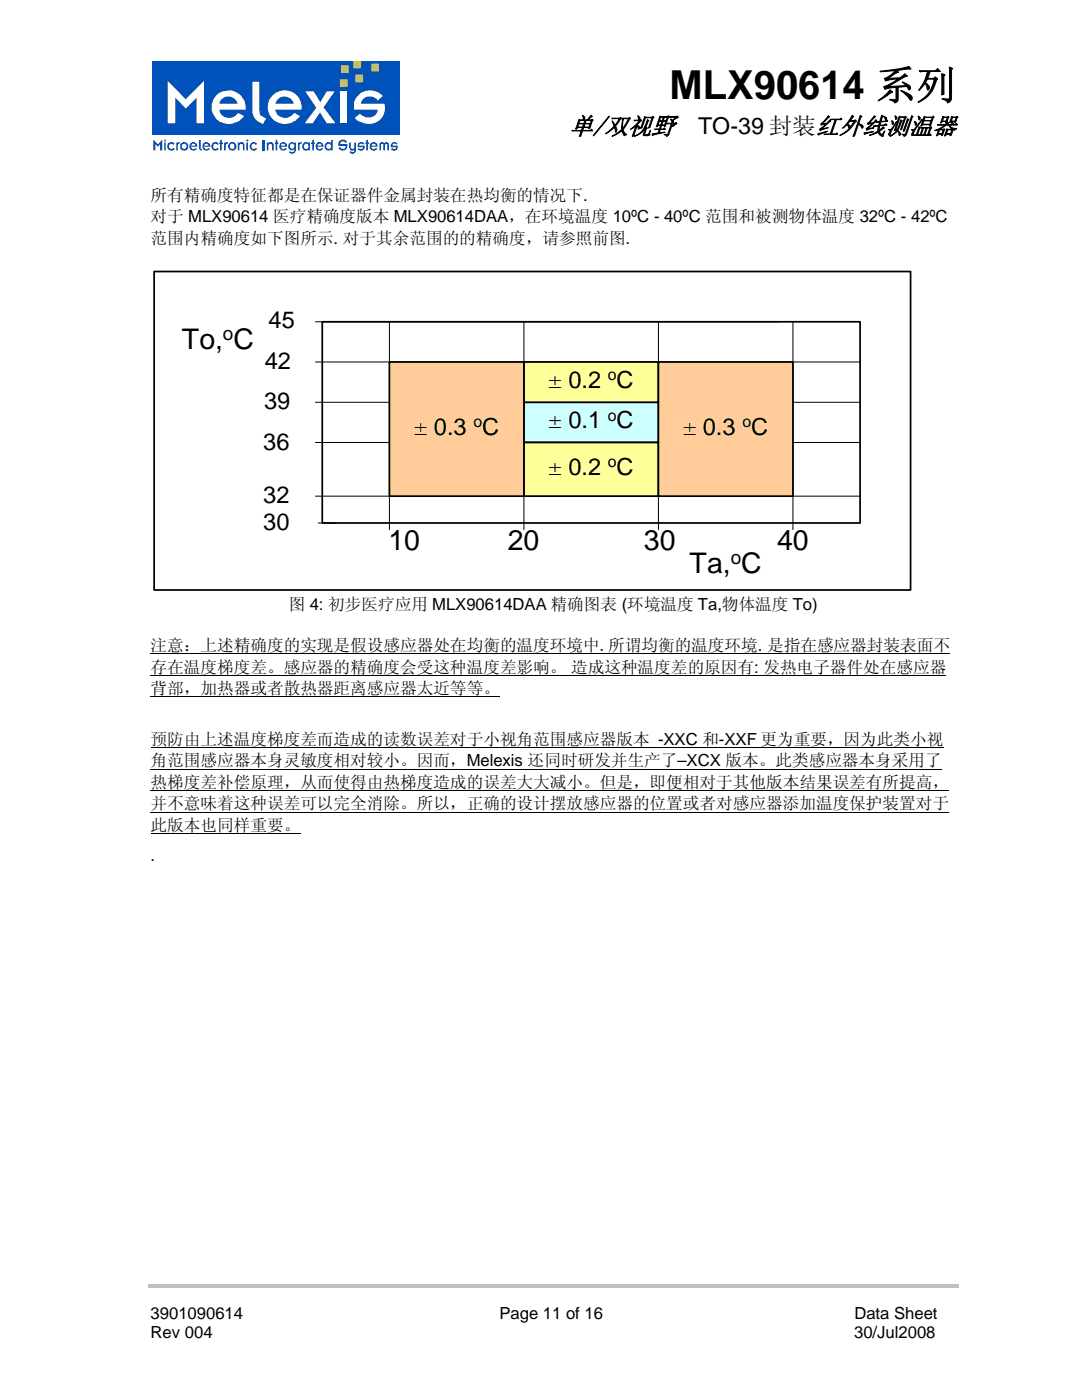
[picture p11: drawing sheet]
<svg xmlns="http://www.w3.org/2000/svg" width="216mm" height="279mm" viewBox="0 0 216 279" stroke-linecap="round" stroke-linejoin="round" font-family="sans-serif">
<path d="M29.5 256.3h161.8v.7h-161.8z" fill="#c0c0c0"/>
<g fill="#fff">
<path d="M34 16.3l3.5 3.7 3.6-3.7v8.2h-1.5v-4.9l-2.1 2.1-2-2.1v4.9h-1.5z" fill-rule="evenodd"/>
<path d="M43.4 19.2a3.3 3.3 0 0 1 3.9-.7 3.3 3.3 0 0 1 1.9 3.4h-5.2a2.05 2.05 0 0 0 1.6 1.6 2.05 2.05 0 0 0 2.2-.9l1.1 .6a3.5 3.5 0 0 1-6.1-.6 3.1 3.1 0 0 1 .6-3.4zM44.6 19.7l-.6 1.1h3.7a1.91 1.91 0 0 0-3.1-1.1z" fill-rule="evenodd"/>
<path d="M50.5 16.5h1.4v5.6a1.51 1.51 0 0 0 1.3 1.5l-.6 1.2-.5-.3a2.44 2.44 0 0 1-1.6-2.2z" fill-rule="evenodd"/>
<path d="M54.2 19.4a3.4 3.4 0 0 1 3.9-1 3.4 3.4 0 0 1 2.1 3.5h-5.2a2.05 2.05 0 0 0 1.6 1.6 2.05 2.05 0 0 0 2.1-.9l1.2 .6a3.6 3.6 0 0 1-6.2-.5 3.3 3.3 0 0 1 .5-3.3zM55.7 19.7l-.5 .5-.2 .6h3.6a1.91 1.91 0 0 0-2.9-1.1z" fill-rule="evenodd"/>
<path d="M60.8 18.3h1.7l1.3 2.1 1.3-2.1h1.5l-2.1 3.1 2.2 3.1h-1.7l-1.2-2.1-1.5 2.1h-1.5l2.2-3z" fill-rule="evenodd"/>
<path d="M71.2 19.1a3.5 3.5 0 0 1 4.8 .2l-.9 .8a1.93 1.93 0 0 0-3.2 .1l-.2 .6h4.6a3.2 3.2 0 0 1-1.1 3.4 3.2 3.2 0 0 1-3.6 .1l-1.1-.7 1.1-.9a2.01 2.01 0 0 0 3.4-.4v-.3h-4.6a3.1 3.1 0 0 1 .8-2.9z" fill-rule="evenodd"/>
</g>
<path d="M67.7 18.3h1.4v6.2h-1.4z" fill="#fff"/>
<path d="M30.4 12.2h49.3v14.7h-49.3z" fill="#0052ba"/>
<g fill="#fff">
<path d="M33.5 16.2l3.6 3.6 3.6-3.6v8.4h-1.5v-5.1l-2.1 2.2-2.1-2.2v5.1h-1.5z" fill-rule="evenodd"/>
<path d="M43.2 19a3.4 3.4 0 0 1 3.9-.6 3.4 3.4 0 0 1 1.9 3.5h-5.2a2.01 2.01 0 0 0 1.6 1.6 2.01 2.01 0 0 0 2.1-1l1.2 .7a3.6 3.6 0 0 1-6-.1 3.3 3.3 0 0 1 .5-4.1zM44.2 19.8l-.4 .9h3.6a1.97 1.97 0 0 0-3.2-.9z" fill-rule="evenodd"/>
<path d="M50.4 16.3h1.3l.1 6.4 .2 .4 1.1 .5-.6 1.2-.5-.3a2.48 2.48 0 0 1-1.6-2.2z" fill-rule="evenodd"/>
<path d="M54.1 19.4a3.4 3.4 0 0 1 4-1.1 3.4 3.4 0 0 1 2.1 3.6h-5.3a2.07 2.07 0 0 0 1.7 1.6 2.07 2.07 0 0 0 2.1-1l1.2 .7a3.5 3.5 0 0 1-4.2 1.3 3.5 3.5 0 0 1-2.2-3.7l.1-.7zM55.4 19.8l-.5 .9h3.7a1.89 1.89 0 0 0-3.2-.9z" fill-rule="evenodd"/>
<path d="M60.9 18.2h1.7l1.3 2.2 1.3-2.2h1.6l-2.2 3.2 2.4 3.2h-1.8l-1.4-2.2-1.4 2.2h-1.6l2.3-3.1z" fill-rule="evenodd"/>
<path d="M71.9 18.6a3.4 3.4 0 0 1 4.4 .6l-.9 .9a1.95 1.95 0 0 0-3.3 .3v.3h4.7a3.3 3.3 0 0 1-1.3 3.5 3.3 3.3 0 0 1-3.6 .1l-.7-.3-.4-.4 1-.9a2.14 2.14 0 0 0 3.3-.1l.3-.7h-4.7a2.96 2.96 0 0 1 1.2-3.3z" fill-rule="evenodd"/>
</g>
<path d="M67.9 18.2h1.4v6.4h-1.4z" fill="#fff"/>
<path d="M67.9 15.9h1.4v1.4h-1.4z" fill="#fad716"/>
<path d="M67.9 15.9h1.4v1.4h-1.4z" fill="none" stroke="#fad716" stroke-width=".2"/>
<path d="M68.1 13.1h1.4v1.4h-1.4z" fill="#fad716"/>
<path d="M68.1 13.1h1.4v1.4h-1.4z" fill="none" stroke="#fad716" stroke-width=".2"/>
<path d="M71 15h1.4v1.3h-1.4z" fill="#fad716"/>
<path d="M71 15h1.4v1.3h-1.4z" fill="none" stroke="#fad716" stroke-width=".2"/>
<path d="M74.2 12.8h1.3v1.4h-1.3z" fill="#fad716"/>
<path d="M74.2 12.8h1.3v1.4h-1.3z" fill="none" stroke="#fad716" stroke-width=".2"/>
<path d="M70.6 12.2h1.4v1.3h-1.4z" fill="#fad716"/>
<path d="M70.6 12.2h1.4v1.3h-1.4z" fill="none" stroke="#fad716" stroke-width=".2"/>
<g fill="#0052ba">
<path d="M30.6 27.9l.9 .9 .9-.9v2.1h-.4v-1.3l-.5 .6-.5-.6v1.3h-.4z" fill-rule="evenodd"/>
<path d="M32.8 28.4h.3v1.6h-.3zM32.9 27.9h.2l-.1 .4-.2-.1z" fill-rule="evenodd"/>
<path d="M33.6 28.6a.76 .76 0 0 1 1.2 .1l-.4 .1a.4 .4 0 0 0-.4-.1 .4 .4 0 0 0-.3 .3v.4a.46 .46 0 0 0 .4 .4 .46 .46 0 0 0 .5-.3l.2 .2-.1 .2a.82 .82 0 0 1-1.3-.4v-.6z" fill-rule="evenodd"/>
<path d="M35.2 28.4h.3v.2l.1-.3h.3l-.1 .4h-.1l-.2 .1v1.2h-.3z" fill-rule="evenodd"/>
<path d="M35.9 29.2a.86 .86 0 0 1 1.7 0 .86 .86 0 0 1-1.7 0zM36.3 28.9v.5l.1 .2a.55 .55 0 0 0 .8-.2l-.1-.5a.46 .46 0 0 0-.8 0z" fill-rule="evenodd"/>
<path d="M38 28.6a.83 .83 0 0 1 .9-.1 .83 .83 0 0 1 .5 .8h-1.3a.51 .51 0 0 0 .4 .4 .51 .51 0 0 0 .5-.2l.3 .2a.86 .86 0 0 1-1.3 .2 .86 .86 0 0 1 0-1.3zM38.3 28.7l-.2 .4h.9a.45 .45 0 0 0-.7-.4z" fill-rule="evenodd"/>
<path d="M39.7 27.9h.3v1.7l.3 .2-.1 .3-.5-.5z" fill-rule="evenodd"/>
<path d="M40.6 28.6a.88 .88 0 0 1 .9-.1 .88 .88 0 0 1 .5 .8h-1.3a.48 .48 0 0 0 .4 .5 .48 .48 0 0 0 .5-.3l.3 .2-.2 .2a.84 .84 0 0 1-1.3-.4v-.6zM40.9 28.7l-.2 .4h.9a.45 .45 0 0 0-.7-.4z" fill-rule="evenodd"/>
<path d="M42.4 28.6l.1-.1a.88 .88 0 0 1 1.2 .2l-.3 .2a.49 .49 0 0 0-.8 0 .49 .49 0 0 0 .1 .7 .42 .42 0 0 0 .7-.1l.3 .2a.86 .86 0 0 1-1.3 .1 .86 .86 0 0 1 0-1.2z" fill-rule="evenodd"/>
<path d="M43.9 27.9h.3v.5h.3v.3h-.3v1.3h-.3v-1.3h-.1v-.3h.1z" fill-rule="evenodd"/>
<path d="M44.7 28.4h.3v.2l.2-.3 .3 .1-.1 .3h-.1l-.3 .1v1.2h-.3z" fill-rule="evenodd"/>
<path d="M45.5 29.2a.85 .85 0 0 1 1.7 0 .85 .85 0 0 1-1.7 0zM45.9 28.9v.2a.45 .45 0 0 0 .3 .6 .45 .45 0 0 0 .6-.3v-.4a.47 .47 0 0 0-.4-.4 .47 .47 0 0 0-.5 .3z" fill-rule="evenodd"/>
<path d="M47.4 28.4l.4 .1a.57 .57 0 0 1 1 .2v1.3h-.3v-1.2a.4 .4 0 0 0-.4-.1 .4 .4 0 0 0-.3 .3v1h-.4z" fill-rule="evenodd"/>
<path d="M49.2 28.4h.3v1.6h-.3zM49.3 27.9h.3l-.2 .4-.2-.2z" fill-rule="evenodd"/>
<path d="M50.1 28.6l.4-.3h.3l.5 .4-.3 .2a.5 .5 0 0 0-.7 0 .5 .5 0 0 0 0 .7 .5 .5 0 0 0 .7-.1l.3 .2a.86 .86 0 0 1-1.2 .2 .86 .86 0 0 1 0-1.3z" fill-rule="evenodd"/>
</g>
<path d="M52.7 27.9v2.1" fill="none" stroke="#0052ba" stroke-width=".4"/>
<g fill="#0052ba">
<path d="M53.2 28.4l.4 .1a.57 .57 0 0 1 1 .2v1.3h-.3v-1.1a.43 .43 0 0 0-.7 .1v1h-.4z" fill-rule="evenodd"/>
<path d="M55 27.9h.3v.5h.2v.3h-.2v1.3h-.3v-1.3h-.2z" fill-rule="evenodd"/>
<path d="M55.9 28.6a.81 .81 0 0 1 1-.2 .81 .81 0 0 1 .4 .9h-1.2l.1 .3a.47 .47 0 0 0 .8-.1l.2 .2a.86 .86 0 0 1-1.2 .1 .86 .86 0 0 1-.1-1.2zM56.3 28.7l-.2 .4h.8l-.2-.4z" fill-rule="evenodd"/>
<path d="M57.6 28.7a.7 .7 0 0 1 1.1-.1v-.2h.4v1.5a.78 .78 0 0 1-.6 .8 .78 .78 0 0 1-.9-.4l.3-.1 .1 .1h.5l.2-.2v-.3a.69 .69 0 0 1-1.1-.3zM58 28.7l-.1 .3v.5a.43 .43 0 0 0 .5 .2 .43 .43 0 0 0 .3-.3l-.1-.7z" fill-rule="evenodd"/>
<path d="M59.5 28.4h.3v.2l.1-.3 .4 .1-.2 .3h-.1l-.2 .1v1.2h-.3z" fill-rule="evenodd"/>
<path d="M60.4 28.7l.5-.4 .5 .1 .1 .2v-.2h.3v1.6l-.4-.1a.68 .68 0 0 1-1.1-.4zM60.8 28.7l-.2 .3v.4a.49 .49 0 0 0 .8 .1 .49 .49 0 0 0-.1-.8z" fill-rule="evenodd"/>
<path d="M62.3 27.9h.3v.5h.2v.3h-.2v1.3h-.3v-1.3h-.2v-.3h.2z" fill-rule="evenodd"/>
<path d="M63.2 28.6a.81 .81 0 0 1 .9-.1 .81 .81 0 0 1 .5 .8h-1.2l.1 .4 .4 .1 .3-.3 .3 .2-.2 .2a.86 .86 0 0 1-1.2-.1 .86 .86 0 0 1 .1-1.2zM63.4 28.9v.2h.8l-.3-.4h-.3z" fill-rule="evenodd"/>
<path d="M65.1 28.5l.2-.2h.4l.4 .3v-.7h.3v2.1h-.3l-.1-.1-.5 .2-.6-.4-.1-.8zM65.1 29v.4a.47 .47 0 0 0 .7 .2 .47 .47 0 0 0 .2-.6 .47 .47 0 0 0-.7-.2z" fill-rule="evenodd"/>
<path d="M67.7 28.2l.2-.2a.87 .87 0 0 1 1.1 0l.3 .3-.4 .2a.54 .54 0 0 0-.6-.3 .54 .54 0 0 0-.4 .5h1.4a1.01 1.01 0 0 1-.5 1.3 1.01 1.01 0 0 1-1.3-.5l.3-.1 .4 .3h.5l.3-.6h-1.5z" fill-rule="evenodd"/>
<path d="M69.7 28.4h.3v1.1a.43 .43 0 0 0 .7 0v-1.1h.3v1.8l-.4 .4a.69 .69 0 0 1-.9-.3l.3-.1 .1 .1h.4l.2-.4a.56 .56 0 0 1-.6 .2 .56 .56 0 0 1-.4-.5z" fill-rule="evenodd"/>
<path d="M71.5 28.6l.4-.3h.4l.4 .4-.3 .2-.1-.2h-.4l-.3 .4h1.2a.84 .84 0 0 1-.5 .9 .84 .84 0 0 1-1-.2l.3-.2a.5 .5 0 0 0 .8-.2h-1.1z" fill-rule="evenodd"/>
<path d="M73.1 27.9h.3v.5h.2v.3h-.2v1.3h-.3v-1.3h-.2v-.3h.2z" fill-rule="evenodd"/>
<path d="M74 28.6a.88 .88 0 0 1 .9-.1 .88 .88 0 0 1 .5 .8h-1.3a.51 .51 0 0 0 .4 .4 .51 .51 0 0 0 .5-.2l.3 .2-.2 .2a.84 .84 0 0 1-1.3-.4v-.6zM74.3 28.7l-.2 .4h.9a.45 .45 0 0 0-.7-.4z" fill-rule="evenodd"/>
<path d="M75.8 28.6a.47 .47 0 0 1 .5-.3 .47 .47 0 0 1 .4 .4 .49 .49 0 0 1 .5-.4 .49 .49 0 0 1 .4 .4v1.3h-.3v-1.3h-.2l-.3 .2v1.1h-.3v-1.2l-.2-.1-.3 .1v1.2h-.3z" fill-rule="evenodd"/>
<path d="M78.2 28.6a.77 .77 0 0 1 1.1 .1l-.2 .2-.2-.2h-.4l-.2 .4h1.1a.79 .79 0 0 1-.4 .9 .79 .79 0 0 1-1-.2l.3-.3a.43 .43 0 0 0 .4 .3 .43 .43 0 0 0 .4-.4h-1.2v-.4z" fill-rule="evenodd"/>
</g>
<path d="M62.9 64.2h92.6M62.9 72.2h108.7M104.5 64.2v41.5M131.4 64.2v41.5M158.2 64.2v41.5M62.9 99h108.7M62.9 80.3h108.7M62.9 88.3h108.7M63.5 104.4h3.3" fill="none" stroke="#000" stroke-width=".2"/>
<path d="M64.3 64.2h107.3v40.2h-107.3z" fill="none" stroke="#000" stroke-width=".35"/>
<path d="M104.5 80.3h26.9v8h-26.9z" fill="#cff"/>
<path d="M104.5 80.3h26.9v8h-26.9z" fill="none" stroke="#000" stroke-width=".35"/>
<path d="M104.5 72.2h26.9v8.1h-26.9z" fill="#ffff9a"/>
<path d="M104.5 72.2h26.9v8.1h-26.9z" fill="none" stroke="#000" stroke-width=".35"/>
<path d="M104.5 88.3h26.9v10.7h-26.9z" fill="#ffff9a"/>
<path d="M104.5 88.3h26.9v10.7h-26.9z" fill="none" stroke="#000" stroke-width=".35"/>
<path d="M77.7 72.2h26.8v26.8h-26.8z" fill="#ffcc9a"/>
<path d="M77.7 72.2h26.8v26.8h-26.8z" fill="none" stroke="#000" stroke-width=".35"/>
<path d="M131.4 72.2h26.8v26.8h-26.8z" fill="#ffcc9a"/>
<path d="M30.8 54.2h150.9v63.6h-150.9zM131.4 72.2h26.8v26.8h-26.8z" fill="none" stroke="#000" stroke-width=".35"/>
<path d="M77.7 64.2v41.5M30.1 130.5h159.5M30.1 134.8h158.7M30.1 139.1h69.7M30.1 149.2h158.2M30.1 153.5h157.8M30.1 157.8h159.3M30.1 162.1h159.3M30.1 166.4h29.8" fill="none" stroke="#000" stroke-width=".2"/>
<text font-size="8" x="133.6" y="19.7">MLX90614 系列</text>
<g font-size="5.7">
<text x="36.3" y="69.7">To, C</text>
<text x="77.5" y="109.8">10</text>
<text x="101.3" y="109.8">20</text>
<text x="128.5" y="109.8">30</text>
<text x="155" y="109.8">40</text>
<text x="137.6" y="114.4">Ta, C</text>
</g>
<text font-size="4.9" x="113.6" y="26.8">单/双视野</text>
<g font-size="4.7">
<text x="53.6" y="65.4">45</text>
<text x="52.8" y="73.7">42</text>
<text x="109.5" y="77.4">± 0.2 C</text>
<text x="52.7" y="81.7">39</text>
<text x="52.5" y="89.7">36</text>
<text x="82.7" y="86.8">± 0.3 C</text>
<text x="109.5" y="85.5">± 0.1 C</text>
<text x="136.3" y="86.8">± 0.3 C</text>
<text x="109.5" y="94.8">± 0.2 C</text>
<text x="52.5" y="100.4">32</text>
<text x="52.5" y="105.8">30</text>
</g>
<text font-size="4.6" x="139.3" y="26.8">TO-39 封装红外线测温器</text>
<g font-size="3.8">
<text x="44.5" y="67.8">o</text>
<text x="145.8" y="112.6">o</text>
</g>
<g font-size="3.3">
<text x="30.1" y="40.1">所有精确度特征都是在保证器件金属封装在热均衡的情况下.</text>
<text x="30.1" y="44.4">对于 MLX90614 医疗精确度版本 MLX90614DAA，在环境温度 10ºC - 40ºC 范围和被测物体温度 32ºC - 42ºC</text>
<text x="30.1" y="48.7">范围内精确度如下图所示. 对于其余范围的的精确度，请参照前图.</text>
<text x="57.7" y="121.8">图 4: 初步医疗应用 MLX90614DAA 精确图表 (环境温度 Ta,物体温度 To)</text>
<text x="30.1" y="129.9">注意：上述精确度的实现是假设感应器处在均衡的温度环境中.所谓均衡的温度环境. 是指在感应器封装表面不</text>
<text x="30.1" y="134.2">存在温度梯度差。感应器的精确度会受这种温度差影响。 造成这种温度差的原因有: 发热电子器件处在感应器</text>
<text x="30.1" y="138.5">背部，加热器或者散热器距离感应器太近等等。</text>
<text x="30.1" y="148.6">预防由上述温度梯度差而造成的读数误差对于小视角范围感应器版本 -XXC 和-XXF 更为重要，因为此类小视</text>
<text x="30.1" y="153">角范围感应器本身灵敏度相对较小。因而，Melexis 还同时研发并生产了–XCX 版本。此类感应器本身采用了</text>
<text x="30.1" y="157.2">热梯度差补偿原理，从而使得由热梯度造成的误差大大减小。但是，即便相对于其他版本结果误差有所提高，</text>
<text x="30.1" y="161.5">并不意味着这种误差可以完全消除。所以，正确的设计摆放感应器的位置或者对感应器添加温度保护装置对于</text>
<text x="30.1" y="165.8">此版本也同样重要。</text>
<text x="30.1" y="171.9">.</text>
<text x="30.1" y="263.1">3901090614</text>
<text x="99.6" y="263.1">Page 11 of 16</text>
<text x="170.5" y="263.1">Data Sheet</text>
<text x="30.1" y="267">Rev 004</text>
<text x="170.5" y="267">30/Jul2008</text>
</g>
<g font-size="3.2">
<text x="121.3" y="75.9">o</text>
<text x="121.3" y="83.9">o</text>
<text x="94.5" y="85.3">o</text>
<text x="148.1" y="85.3">o</text>
<text x="121.3" y="93.3">o</text>
</g>
</svg>
